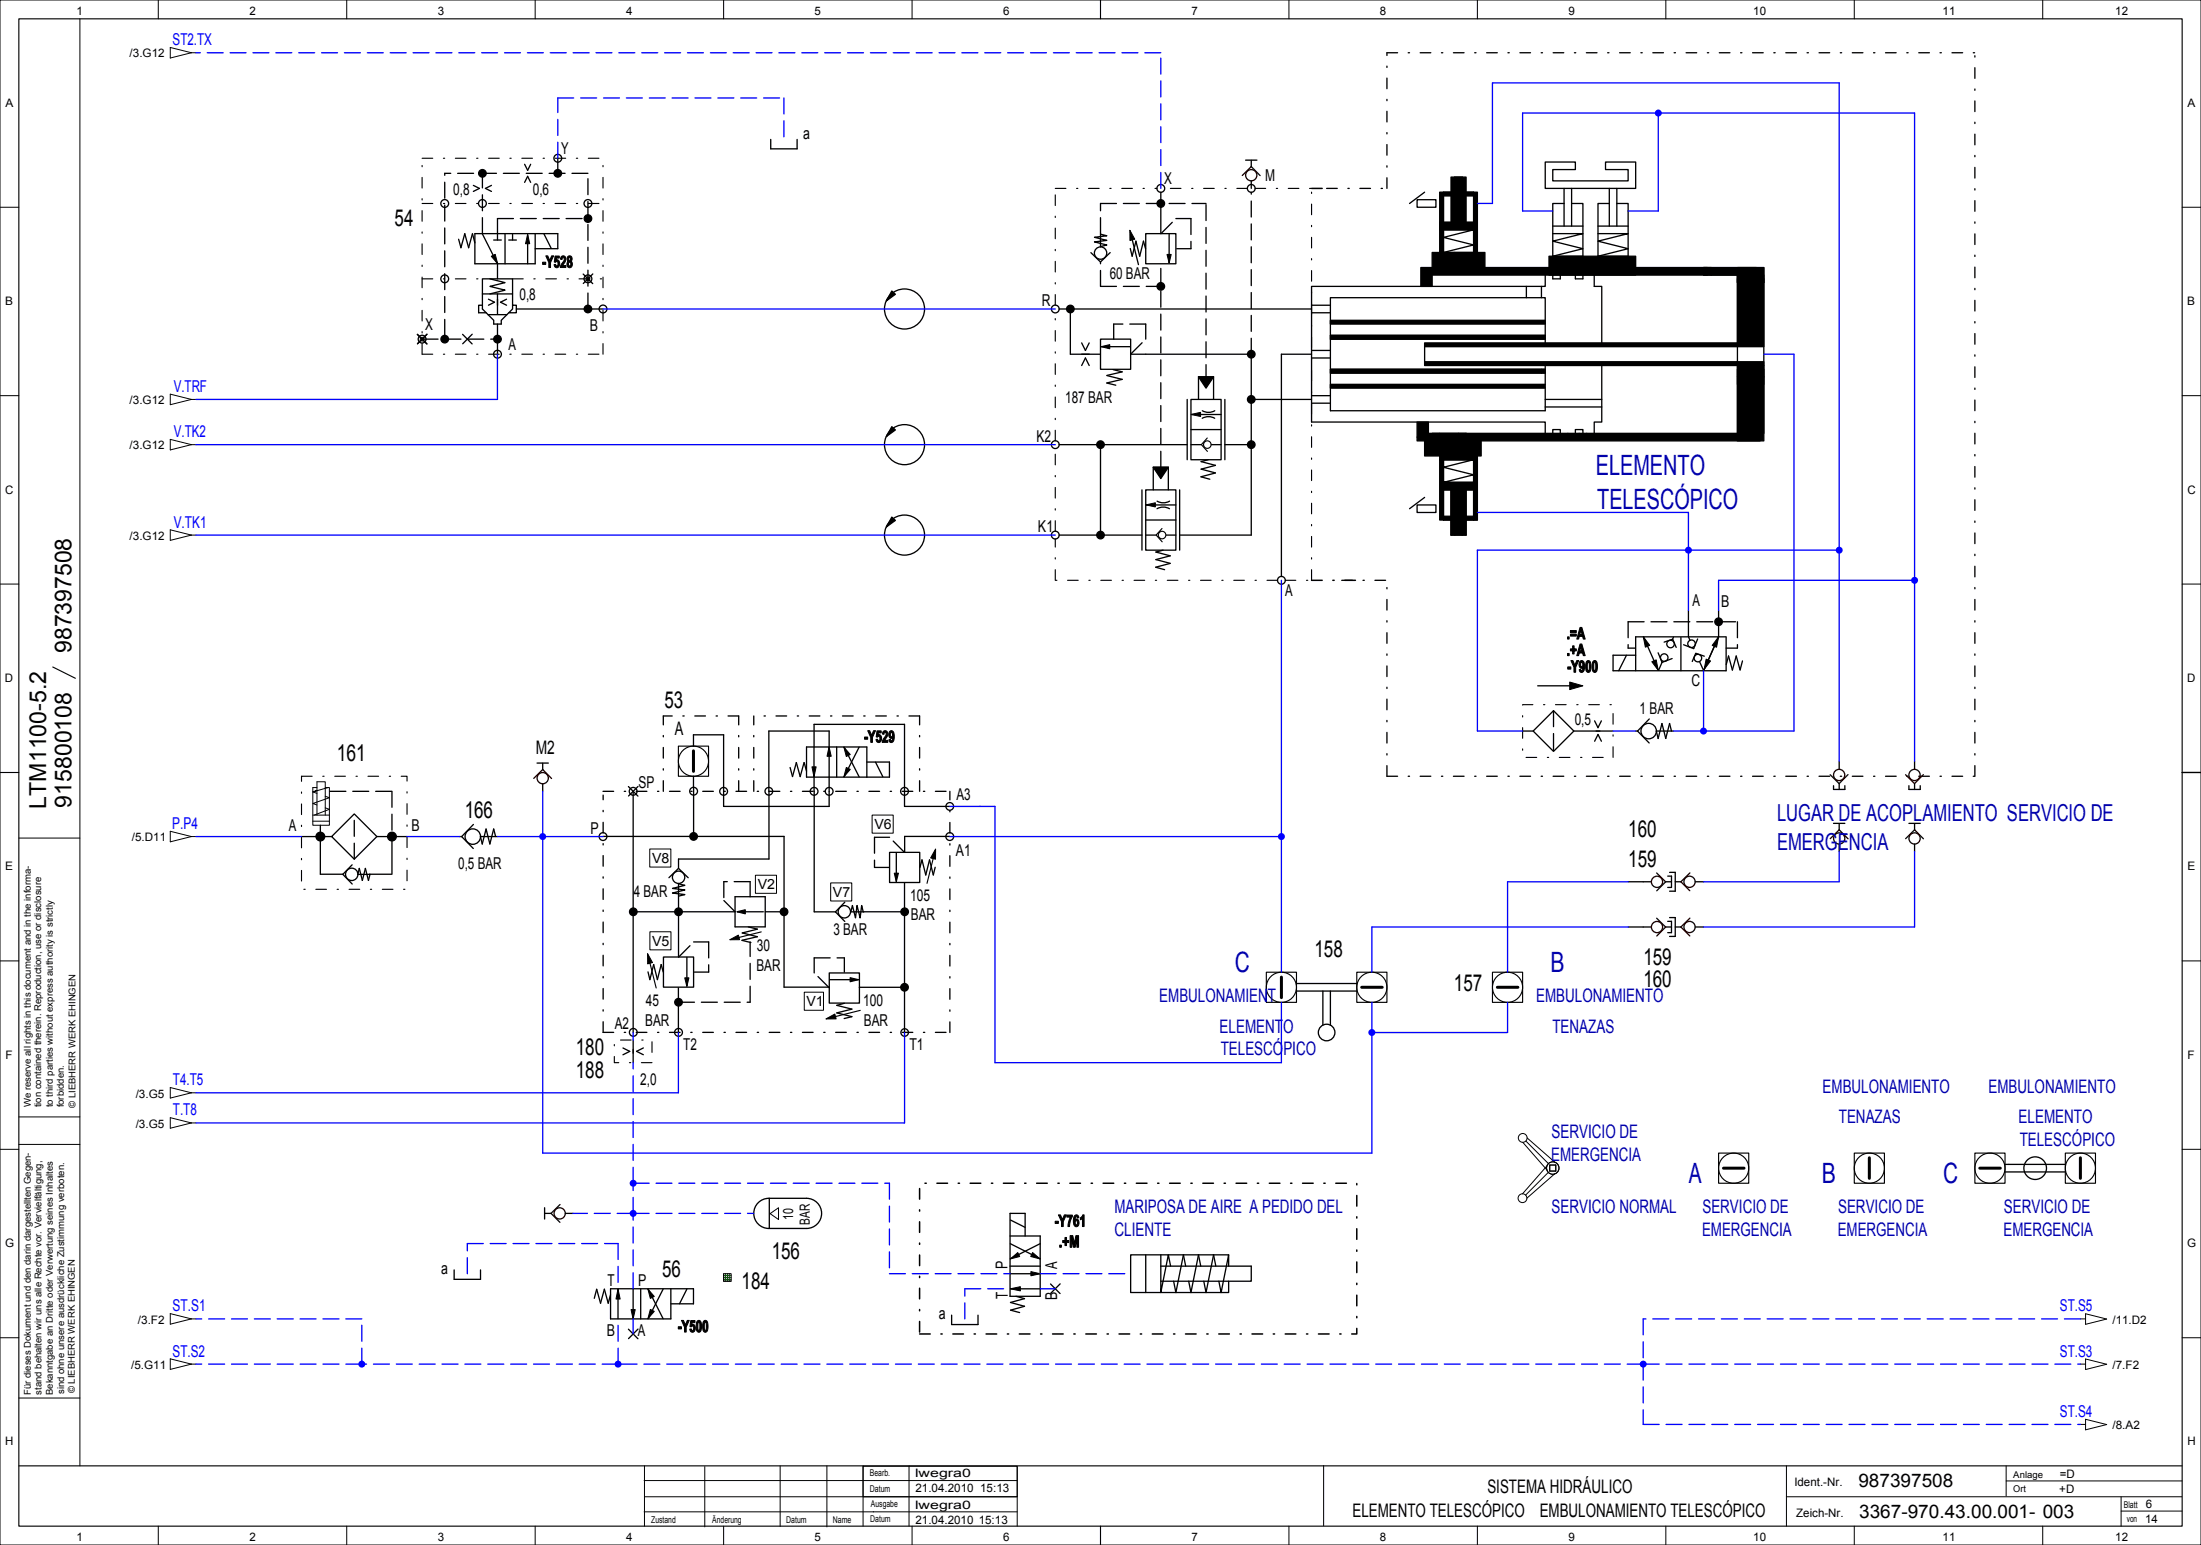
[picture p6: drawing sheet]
<svg xmlns="http://www.w3.org/2000/svg" width="584mm" height="410mm" viewBox="0 0 584 410" stroke-linecap="round" stroke-linejoin="round" font-family="sans-serif">
<g fill="none" stroke="#000" stroke-width=".35" stroke-dasharray="2.8 2.8 .4 2.8">
<path d="M368 14h156M352 50h16M368 50v-36M356 154h12M196 190h-20M244 190h-44M160 210h92M176 210v-20M196 210v-20M200 210v-20M244 210v-20M368 206v-52"/>
<path d="M368 206h156M524 206v-192M160 274h92M160 274v-63M252 274v-64"/>
</g>
<g fill="none" stroke="#000" stroke-width=".35">
<path d="M204.5 37v2.5h7v-2.5M308 51v11M330.5 42.5h3M332 42.5v1.8M332 48v2M376 53h5v2h-5zM378 51l-4 3M383 59h8M386 51h-3v16M386 59v-12h2v12M388 51h3v16h-8M410 43h8v2h-6v3h20v-3h-6v-2h8v7h-24z"/>
<path d="M412 60h8M415 54h-3v14M415 50v10M417 54h3v14h-8M417 50v10M424 60h8M427 54h-3v14M427 50v10M429 54h3v14h-8M429 50v10M289.5 67l2.5 2.5M292 62v3.5"/>
<path d="M292 69.5v.5M292 62.2l1.7 .4-3.3 .4 3.3 .8-3.3 .4 3.3 .8-1.7 .4M294.6 67l-2.6 2.5M299.9 65.9l.5 2.1 1-4 1 4 1-4 .6 2M299.9 61.6l2.2 8.6M304 62h8v8h-8zM310.2 62.1v7.6M383 61h8l-8 2 8 2-8 2M405 76v3M409 76v3M410 73v3h-62v36h62v3M412 62h8l-8 2 8 2-8 2"/>
<path d="M412 73v1h2v-1M418 73v1h2v-1M423 73v3h2v15M424 62h8l-8 2 8 2-8 2M452 73h14M452 71h2M461 71v44M468 71v44M281 82h67M284 82v12h8M287 91l1 2 1-2M287 97l1-2 1 2"/>
<path d="M292 90h8v8h-8zM292.3 92h7.6M293.8 99.7l4 1-4.1 .9 2.4 .6M295.4 98.1l2.3 .6-4 .9M300.2 94h31.8v48h-19M348 94h-8v59M348 95h5M348 93h5M348 83h5M348 81h5M353 99h57M353 98h57"/>
<path d="M353 90h57M353 89h57M378 92v4M410 91v-12h-57v30h57v-6M410 97v5M425 97v15h-2v3M281 118h34M292 118v24M315 106v16M316 106h8v16h-8zM316 114h8M316 118h2.6"/>
<path d="M316.1 110h7.9M318 106v-6h4v6M319 111l1.7-.4 1.6 .4M319 109l1.7 .4 1.6-.4M321.4 118h2.6M325 106v16M325 118h7M332 106h16M348 107h5M348 105h5M376 116l15 1M380 115h9"/>
<path d="M410 106h15M410 108h15M412 115v-1h2v2h2v-1M418 115v-1h2v1M419 115v1h2v-1M303 130v16M304 130h8v16h-8zM304 138h8M304.1 134h7.9M306 130v-6h4v6M307 135l1.7-.4 1.6 .4M307 133l1.7 .4 1.6-.4"/>
<path d="M313 130v16M320.6 122l-1.9 .5 3.8 1-3.8 1 3.8 1M322.5 125.5l-3.8 1 2.3 .7M376 134h5v2h-5zM378 132l-4 3M383 130h8M385 130v12h4v-12M386 130v12M388 138h4M388 130v12M391 128h-8l8-2-8-2 8-2h-8v16h3M391 122v16"/>
<path d="M281 142h22M304 142h2.6M308.6 146l-1.9 .5 3.8 1-3.8 1 3.8 1M309.4 142h2.6M310.5 149.5l-3.8 1 2.3 .7M184 198v-3h8v19h28v-20h-16v16M222 198.2v8M224 198.2l4 7.9M228 198.3l-4 7.9M142.5 202.5h3M144 202.5v1.8M144 208v2"/>
<path d="M168 210.1v63.9M184 206v16M204 210v18h-24v2.5M209.6 203.7l.7 2.3M213.3 202.4l-1 3.7-1-3.7-1 3.7M213.4 202.4l.6 2.2M216 206.1v-13.9h24v21.8h12M216 206.2v3.8M216 210v32h5.7M230 202.2h6v4h-22v-8h16v8M232.3 202.2l1.9 3.9M486.5 218.5h3"/>
<path d="M488 218.5v1.8M506.5 218.5h3M508 218.5v1.8M160 222h48v40h12M180 230.5l-2.5 2.4M180 234.4v19.6M180 230.4l2.6 2.5M180.1 234.5l1.6 .4-3.3 .9 3.3 .4-3.3 .8 3.3 .4-1.6 .4M195 238h8v8h-8zM224.2 239.4l-2.5 2.6M236 226.2h8v8h-8zM237.8 226.3v7.6"/>
<path d="M240 234.2v39.8M248.1 230.1l-.5 2.1-1-4-1 4-1-4-.5 2M252 222h-12v4.2M443 231.5h1.5v5h-1.5M444.5 234h1.5M449.8 234h2.2M488 224v2M508 224v2M168 242h27M171.9 257.9l.5 2.1 1-4 1 4 1-4 .6 2M176 254h8v8h-8zM182.2 254v7.7"/>
<path d="M195.7 242h6.8M198.6 246l2.3 .6-4 1 4 1-4 .9 2.3 .6M203 242h5M220 258.2h8v8h-8zM220.1 260h7.6M221.7 242l2.4 2.5M225.8 241.9l.4-1.6 .8 3.3 .4-3.3 .8 3.3 .4-3.3 .4 1.6M240 242h-14.3M443 243.5h1.5v5h-1.5M444.5 246h1.5M449.8 246h2.2M180 262.1v11.9"/>
<path d="M224 266.2l-2 .6 4 1-4 1 4 1-2 .5M228 262h12M532 311h16M532 309h16M120.5 337v2.5h7v-2.5M144.5 320.5v3M144.5 322h1.8M150 322h2M304 333v10M308 336h24v4h-24M308 333v10l2-10 .6 3M314.6 336l-.6-3-2 10-.6-3"/>
<path d="M318.6 336l-.6-3-2 10-.6-3M322.6 336l-.6-3-2 10-.6-3M323.4 340l.6 3 2-10h-26v10h26v-3M326 333v3M252.5 349v2.5h7v-2.5M278.7 340.7l2.6 2.6M281.3 340.7l-2.5 2.5"/>
<circle cx="308" cy="50" r="1.04"/>
<circle cx="332" cy="50" r="1.04"/>
<circle cx="292" cy="67.2" r="1.64"/>
<circle cx="280" cy="82" r="1.04"/>
<circle cx="280" cy="118" r="1.04"/>
<circle cx="280" cy="142" r="1.04"/>
<circle cx="340" cy="154" r="1.04"/>
<circle cx="168" cy="210" r="1.04"/>
<circle cx="184" cy="210" r="1.04"/>
<circle cx="192" cy="210" r="1.04"/>
<circle cx="204" cy="210" r="1.02"/>
<circle cx="216" cy="210" r="1.04"/>
<circle cx="220" cy="210" r="1.04"/>
<circle cx="240" cy="210" r="1.04"/>
<circle cx="252" cy="214" r="1.02"/>
<circle cx="160" cy="222" r="1.04"/>
<circle cx="180.1" cy="232.8" r="1.64"/>
<circle cx="252" cy="222" r="1.04"/>
<circle cx="224" cy="242" r="1.64"/>
<circle cx="168" cy="274" r="1.04"/>
<circle cx="180" cy="274" r="1.04"/>
<circle cx="240" cy="274" r="1"/>
<circle cx="540" cy="310" r="3"/>
</g>
<path d="M348 50h4M348 154h12M244 314h116v40h-116z" fill="none" stroke="#000" stroke-width=".4" stroke-dasharray="2.8 2.8 .4 2.8"/>
<g fill="none" stroke="#000" stroke-width=".3">
<path d="M292 0v5M5 5h574v400h-574zM320.3 116.2l-1.5 1.8 1.6 1.8M308.3 140.2l-1.5 1.8 1.6 1.8M14 177l6 3M180 198h8v8h-8zM0 205h5M579 205h5M248.1 225.8l-2.1 8.6M171.9 253.5l2.2 8.7M202 247.3l-7.7 1.9M228.3 268.1l-8.7 2.2"/>
<path d="M456 306h8v8h-8zM492 306h8v8h-8zM524 306h8v8h-8zM548 306h8v8h-8zM5 389h574M292 405v5"/>
<circle cx="320.3" cy="118" r="1"/>
<circle cx="308.3" cy="142" r="1"/>
<circle cx="184" cy="202" r="4"/>
<circle cx="460" cy="310" r="4"/>
<circle cx="496" cy="310" r="4"/>
<circle cx="528" cy="310" r="4"/>
<circle cx="552" cy="310" r="4"/>
</g>
<g fill="none" stroke="#000" stroke-width=".27">
<path d="M0 0h584v410h-584zM42 0v5M92 0v5M142 0v5M192 0v5M242 0v5M342 0v5M392 0v5M442 0v5M492 0v5M542 0v5M21.2 5v384"/>
<path d="M45.2 12.6l5.6 1.4-5.6 1.4zM50.6 14h1.4M0 55h5M579 55h5M0 105h5M45.2 104.6l5.6 1.4-5.6 1.4zM45.2 116.6l5.6 1.4-5.6 1.4zM50.6 106h1.4M50.6 118h1.4M579 105h5M0 155h5M45.2 140.6l5.6 1.4-5.6 1.4z"/>
<path d="M50.6 142h1.4M579 155h5M5 222.4h16.2M45.2 220.6l5.6 1.4-5.6 1.4zM50.6 222h1.4M0 255h5M579 255h5M5 296.4h16.2M45.2 288.6l5.6 1.4-5.6 1.4zM45.2 296.6l5.6 1.4-5.6 1.4zM50.6 298h1.4M50.6 290h1.4"/>
<path d="M0 305h5M5 303.7h16.2M404 303.1l6.5 7.4M404.9 302.8l5.9 6M405.2 302l7.4 6.4M410.4 309.4l-6.4 7.4M410.8 311.2l-6 5.9M411.2 309.2h1.6v1.6h-1.6zM412.5 311.5l-7.4 6.5M412.8 309.2v1.6M579 305h5M0 355h5"/>
<path d="M45.2 348.6l5.6 1.4-5.6 1.4zM50.6 350h1.4M552 350h1.4M553.4 348.6l5.6 1.4-5.6 1.4zM579 355h5M5 371h16.2M45.2 360.6l5.6 1.4-5.6 1.4zM50.6 362h1.4M552 362h1.4M552 378h1.4M553.4 360.6l5.6 1.4-5.6 1.4zM553.4 376.6l5.6 1.4-5.6 1.4z"/>
<path d="M170.9 392.9h99M171 397.2h98.9M171 389v16M187 389.2v16M207 389v16.1M219.4 389v16.2M229 389.1h40.9v8.1h-40.9zM229 389v16M241.2 389v16M269.9 389.2v15.8M351.2 388.9v16M474 397.2h104.9"/>
<path d="M474 389v16M532.3 389v8M532.3 393h46.7M562.8 397.2v7.8M42 405v5M92 405v5M142 405v5M170.9 401.2h99M192 405v5M242 405v5M342 405v5M392 405v5"/>
<path d="M442 405v5M492 405v5M542 405v5M562.8 401h16.2"/>
<circle cx="404" cy="318" r="1.17"/>
<circle cx="404" cy="302" r="1.17"/>
<circle cx="412" cy="310" r="1.65"/>
</g>
<path d="M309.7 67.5h1l-.5 2.3zM292.2 92l2.2-.5v1zM237.3 231.7h1.1l-.6 2.3zM181.7 259.5h1.1l-.6 2.2zM195.5 242l2.2-.6v1.1zM225.6 259.4l2.2 .6-2.2 .5z" fill="#000" stroke="#000" stroke-width=".3"/>
<g fill="none" stroke="#000" stroke-width=".35" stroke-dasharray="4.2 1.8">
<path d="M292 54h28M316 58v8M316 58h-4M292 62v-8M292 76v-6M292 76h16M308 62l4-4M312.2 66h3.8M295.5 90v-4M300 93.9l4-3.9M304 86h-8.5M304 86v4"/>
<path d="M332 94v-43M320 101v-47M308 124v-54M192.1 234v5M199 234h-7M199 238v-4M232 222.2v8M232 222.2h4M235.8 230.2h-3.8M240 226.2l-4-4M180.1 254l3.9-4M184.2 258h3.8"/>
<path d="M188 250v8M188 250h-4M195.1 242l-3-3M216 254.2h8M216 254.2v4M224 258v-3.8M180 266h19M199 266v-16M220 262.1l-3.9-3.9"/>
</g>
<g fill="#000" stroke="#000" stroke-width=".35">
<path d="M318 100h4l-2 3zM306 124h4l-2 3z"/>
<path d="M382 51h1v16h-1z" fill-rule="evenodd"/>
<path d="M382 59h9v2h-9z" fill-rule="evenodd"/>
<path d="M383 51h2v1h-2z" fill-rule="evenodd"/>
<path d="M385 47h1v12h-1z" fill-rule="evenodd"/>
<path d="M386 47h2v12h-2z" fill-rule="evenodd"/>
<path d="M388 47h1v12h-1z" fill-rule="evenodd"/>
<path d="M388 51h3v1h-3z" fill-rule="evenodd"/>
<path d="M391 51h1v16h-1z" fill-rule="evenodd"/>
<path d="M377 71h3v5h-3z" fill-rule="evenodd"/>
<path d="M380 71h73v2h-73z" fill-rule="evenodd"/>
<path d="M380 67h6v5h-6z" fill-rule="evenodd"/>
<path d="M386 67h8v4h-8z" fill-rule="evenodd"/>
<path d="M411 68h23v5h-23z" fill-rule="evenodd"/>
<path d="M452 71h2v2h-2z" fill-rule="evenodd"/>
<path d="M454 71h12v2h-12z" fill-rule="evenodd"/>
<path d="M461 71h7v4h-7z" fill-rule="evenodd"/>
<path d="M461 73h7v2h-7z" fill-rule="evenodd"/>
<path d="M461 74h7v18h-7z" fill-rule="evenodd"/>
<path d="M353 98h56v1h-56z" fill-rule="evenodd"/>
<path d="M353 89h57v1h-57z" fill-rule="evenodd"/>
<path d="M353 85h57v1h-57z" fill-rule="evenodd"/>
<path d="M378 91h83v1h-83z" fill-rule="evenodd"/>
<path d="M378 96h83v1h-83z" fill-rule="evenodd"/>
<path d="M409 98h1v1h-1z" fill-rule="evenodd"/>
<path d="M461 97h7v5h-7z" fill-rule="evenodd"/>
<path d="M461 96h7v1h-7z" fill-rule="evenodd"/>
<path d="M461 100h7v17h-7z" fill-rule="evenodd"/>
<path d="M461 98h7v2h-7z" fill-rule="evenodd"/>
<path d="M353 102h57v1h-57z" fill-rule="evenodd"/>
<path d="M376 112h3v5h-3z" fill-rule="evenodd"/>
<path d="M378 116h15v5h-15z" fill-rule="evenodd"/>
<path d="M379 115h3v2h-3z" fill-rule="evenodd"/>
<path d="M382 115h5v2h-5z" fill-rule="evenodd"/>
<path d="M387 115h2v2h-2z" fill-rule="evenodd"/>
<path d="M389 115h78v2h-78z" fill-rule="evenodd"/>
<path d="M382 122h10z" fill-rule="evenodd"/>
<path d="M382 122h1v16h-1z" fill-rule="evenodd"/>
<path d="M382 121h10v1h-10z" fill-rule="evenodd"/>
<path d="M383 128h8v2h-8z" fill-rule="evenodd"/>
<path d="M383 137h2v1h-2z" fill-rule="evenodd"/>
<path d="M385 130h4v12h-4z" fill-rule="evenodd"/>
<path d="M389 137h2v1h-2z" fill-rule="evenodd"/>
<path d="M391 122h1v16h-1z" fill-rule="evenodd"/>
<circle cx="308" cy="54" r="1"/>
<circle cx="308" cy="76" r="1"/>
<circle cx="284" cy="82" r="1"/>
<circle cx="332" cy="94" r="1"/>
<circle cx="292" cy="118" r="1"/>
<circle cx="332" cy="118" r="1"/>
<circle cx="332" cy="106" r="1"/>
<circle cx="292" cy="142" r="1"/>
<circle cx="184" cy="222" r="1"/>
<circle cx="168" cy="242" r="1"/>
<circle cx="180" cy="242" r="1"/>
<circle cx="208" cy="242" r="1"/>
<circle cx="240" cy="242" r="1"/>
<circle cx="180" cy="266" r="1"/>
<circle cx="240" cy="262" r="1"/>
</g>
<path d="M299.8 61.1l1.3 2.4-1.3 .3zM316 110l2.6-.6v1.1zM304 134l2.5-.6v1.1zM223.9 198.3l1.7 1.9-1 .5zM215.4 203.5h1.2l-.6 2.7zM220 198.2l.5 2.5h-1.1zM224.6 203.7l1 .5-1.7 2zM248.2 225.3v2.7l-1.3-.3zM171.8 253.1l1.3 2.3-1.3 .4zM193.6 249.4l2.3-1.2 .3 1.2zM219.1 270.4l2.4-1.3 .4 1.3z" fill="#000" stroke="#000" stroke-width=".27"/>
<path d="M280 50h27M331 50h-22M333 50h15M280 81v-31M280 117v-34M280 141v-22M280 154v-11M339 154h-59M341 154h7M348 154v-104" fill="none" stroke="#000" stroke-width=".3" stroke-dasharray="2.8 2.8 .4 2.8"/>
<g fill="none" stroke="#240000" stroke-width=".35">
<path d="M329.6 46.6l2.4-2.4 2.4 2.4M141.6 206.6l2.4-2.4 2.4 2.4M448.4 231.6l-2.4 2.4 2.4 2.4M485.6 222.6l2.4-2.4 2.4 2.4M505.6 222.6l2.4-2.4 2.4 2.4M446 246l2.4 2.4M448.4 243.6l-2.4 2.4M148.6 319.6l-2.4 2.4 2.4 2.4"/>
<circle cx="332" cy="46.5" r="1.49"/>
<circle cx="144" cy="206.5" r="1.49"/>
<circle cx="448.3" cy="234" r="1.49"/>
<circle cx="488" cy="222.5" r="1.49"/>
<circle cx="508" cy="222.5" r="1.49"/>
<circle cx="448.3" cy="246" r="1.49"/>
<circle cx="148.5" cy="322" r="1.49"/>
</g>
<path d="M184 199.2v5.5M457.3 310h5.5M496 307.2v5.5M525.3 310h5.4M552 307.2v5.5" fill="none" stroke="#000" stroke-width=".8"/>
<g fill="#fff" stroke="#000" stroke-width=".27">
<path d="M172.4 247.3h5.6v4.8h-5.6z" fill-rule="evenodd"/>
<path d="M200.4 232.3h5.6v4.8h-5.6z" fill-rule="evenodd"/>
<path d="M231.4 216.3h5.6v4.8h-5.6z" fill-rule="evenodd"/>
<path d="M213.4 263.3h5.1v4.8h-5.1z" fill-rule="evenodd"/>
<path d="M172.4 225.3h5.6v4.8h-5.6z" fill-rule="evenodd"/>
<path d="M220.4 234.3h5.6v4.8h-5.6z" fill-rule="evenodd"/>
</g>
<path d="M112 54h48M112 42h48M112 74h16M136 74h24M112 94h48M112 94v-52M160 94v-52M404 187h24v14h-24zM80 206h28v30h-28zM163 276h10v6h-10z" fill="none" stroke="#000" stroke-width=".3" stroke-dasharray="2.8 2.8 .4 2.8"/>
<g fill="none" stroke="#000" stroke-width=".35">
<path d="M125.6 49.2l1.6 .8-1.6 .8M130.4 49.2l-1.6 .8 1.6 .8M139.2 48.4l.8-1.6 .8 1.6M139.2 43.6l.8 1.6 .8-1.6M125.4 62l-1.1 3.7-1-3.7-1 3.7-.6-2.2M125.4 62.1l.6 2.3M128 62.1l4 7.9M128 78h8M129.6 79.4l1.6 .8-1.6 .8M130 74l4 1-4 1 4 1-4 1M131 63.7h2M132 62v1.7"/>
<path d="M132 78v5.4M134 62v8M134.4 79.4l-1.6 .8 1.6 .8M135 63.7h2M136 62v1.7M140 62.4v7.6M142 62v8h-16v-8h22v4h-6M144.3 62l1.9 3.9M154.7 72.7l2.6 2.6M157.3 72.7l-2.5 2.5M110.7 88.7l2.6 2.6M113.3 88.7l-2.5 2.5"/>
<path d="M122.7 88.7l2.6 2.6M125.3 88.7l-2.5 2.5M128 81h-1v2h2l2 2v1h2v-1l2-2M129.5 83.5h5M132 86v8M136 81h1v2h-2l1-1v-8h-8v8l1 1M137 82h23M431.6 173.9l-2.1 4.1M436.1 169.1l3.9 8.8M440 173.2l1 2.6 2.7-1M441 175.7l-.9 2.2M441.5 170.4l2.3-.8 .9 2.2"/>
<path d="M444 169.1l-.2 .6M446 169.2v8.8M448 162v7l.4 .9M450.4 169.6l-1 2.5-2.7-1M450.9 175.6l1.1 2.3M452.2 174.1l-2.3-.7-.9 2.1M456 162v7M456 168.9l-4 9.1M458 169.1v8.9h-30v-4.1h6M458 169h-24v9M458 176.3l.6-2.2 1.1 3.7 1-3.7 1 3.7M462.3 175.4l-.6 2.4"/>
<path d="M404 194h2.8M408 182h11.5M412.2 188.6l5.4 5.4-5.4 5.4-5.4-5.4zM417.5 194h10.5M423.1 191.3l.9 1.8 .9-1.8M423.1 196.7l.9-1.8 .9 1.8M434 194h.5M434.5 194l3.1 3.2M437.6 190.8l-3.1 3.2M439.5 194h4.5M441 192l-1 4-.5-2M441 192l1 4 1-4 .5 2"/>
<path d="M85 219v13h6M94 216l6 6-6 6-6-6zM125.6 218.8l-3.1 3.2M166.7 208.7l2.6 2.6M169.3 208.7l-2.5 2.5M486.5 208.5v1h3v-1M488 202v2M488 208v1.5M506.5 208.5v1h3v-1M508 202v2M508 208v1.5M80 222h8"/>
<path d="M93.4 229.5l-2.4 2.5 2.5 2.6M94.9 232l.4-1.5 .8 3.1 .9-3.1 .8 3.1 .4-1.6h-3.2M98 232h5.9M100 222h8M104 222v10M122 222h.5M122.5 222l3.1 3.2M131.5 222l-.5-2-1 4M132 222h-4.5l.5 2 1-4 1 4M432 234h6M442 234h1.5M442.5 232.5h1v3h-1"/>
<path d="M432 246h6M442 246h1.5M442.5 244.5h1v3h-1M165.3 278.1l1.8 .9-1.8 .9M168 276v6M170.7 278.1l-1.8 .9 1.8 .9M344 261h16M344 263h16M351 263v9M353 263v9M201.2 319.2a4 4 0 0 1 2.8-1.2h10a4 4 0 0 1 4 4 4 4 0 0 1-4 4h-10a4 4 0 0 1-3.7-2.5 4 4 0 0 1 .9-4.3zM204.1 318v8"/>
<path d="M268 328h8v16h-8v-22h4v6M268 336h8M268.1 330l7.9 4M268.1 338h7.8M268.1 323.8l3.9 1.9M276 330l-7.9 4M162 343.6l-.6 2.2-1-3.7-1.1 3.7-1-3.7-.6 2.4M164 342.2v7.7M166.7 352.7l2.6 2.6M168 342.1v7.8M169.3 352.7l-2.5 2.5M170 342v8"/>
<path d="M172 342.1l4 7.9M176 342.1l-4 7.9M178 342v8h-16v-8h22v4h-6M182.2 342.1l-1.9 3.9M268.2 347.7l2.3 .6M268.2 342h7.8M269.6 344l2.2 .6-3.7 1 3.7 1.1-3.7 1"/>
<circle cx="118" cy="54" r="1.04"/>
<circle cx="128" cy="54" r="1.04"/>
<circle cx="148" cy="42" r="1.04"/>
<circle cx="156" cy="54" r="1.04"/>
<circle cx="118" cy="74" r="1.04"/>
<circle cx="156" cy="74" r="1.04"/>
<circle cx="112" cy="90" r="1.04"/>
<circle cx="132" cy="94" r="1.04"/>
<circle cx="160" cy="82" r="1.04"/>
<circle cx="240" cy="82" r="5.3"/>
<circle cx="240" cy="118" r="5.3"/>
<circle cx="240" cy="142" r="5.3"/>
<circle cx="441.6" cy="174.5" r="1"/>
<circle cx="443.2" cy="170.9" r="1"/>
<circle cx="448.8" cy="170.8" r="1"/>
<circle cx="450.5" cy="174.6" r="1"/>
<circle cx="437.4" cy="194" r="2.05"/>
<circle cx="93.3" cy="232" r="1.64"/>
<circle cx="125.4" cy="222" r="2.05"/>
<circle cx="352" cy="274" r="2.2"/>
</g>
<g fill="none" stroke="#000" stroke-width=".35" stroke-dasharray="4.2 1.8">
<path d="M132 58h24M148 46v-4M156 46h-38M128 62v-16M132 74v-4M132 62v-4M112 90h20M118 89v-43M156 82v-36M432 165h29M432 172h1.8M432 165v7"/>
<path d="M461 172h-3M461 165v7M412.2 188.6v10.8M87.5 210h16.5M104 210v12M94 228v-12"/>
</g>
<g fill="#000" stroke="#000" stroke-width=".35">
<path d="M236.6 77.2l1 .9-2.4 1.8z" fill-rule="evenodd"/>
<path d="M236.6 113.2l1 .9-2.4 1.8z" fill-rule="evenodd"/>
<path d="M236.6 137.2l1 .9-2.4 1.8z" fill-rule="evenodd"/>
<circle cx="128" cy="46" r="1"/>
<circle cx="148" cy="46" r="1"/>
<circle cx="156" cy="58" r="1"/>
<circle cx="118" cy="90" r="1"/>
<circle cx="132" cy="90" r="1"/>
<circle cx="156" cy="82" r="1"/>
<circle cx="456" cy="165" r="1"/>
<circle cx="85" cy="222" r="1.15"/>
<circle cx="104" cy="222" r="1.15"/>
</g>
<g fill="none" stroke="#000" stroke-width=".27">
<path d="M83 216.3h4.4M83 217.9h4.4M83 210.2l1.1 .3M84.1 216.3v-8.8h2.2v8.8M84.1 209h-1.1v10h4.4v-10h-1.1M86.3 211.3l1.1 .4-4.4 1.5 1.1 .4M86.3 214.4l1.1 .4-4 1.5M87 209l-4 1.2 1.1-.4M192 338h2v2h-2zM204.3 322.1l2.3-1.6v3.1z"/>
<circle cx="156" cy="74" r=".5"/>
<circle cx="112" cy="90" r=".5"/>
</g>
<g fill="none" stroke="#000" stroke-width=".3">
<path d="M336 258h8v8h-8zM360 258h8v8h-8zM396 258h8v8h-8z"/>
<circle cx="340" cy="262" r="4"/>
<circle cx="364" cy="262" r="4"/>
<circle cx="400" cy="262" r="4"/>
</g>
<path d="M340 259.3v5.4M361.3 262h5.5M397.3 262h5.4" fill="none" stroke="#000" stroke-width=".8"/>
<g fill="none" stroke="#240000" stroke-width=".35">
<path d="M490.3 205.6l-2.3 2.3-2.4-2.3M510.3 205.6l-2.3 2.3-2.4-2.3M439.6 231.7l2.3 2.3-2.3 2.4M439.6 243.7l2.3 2.3-2.3 2.4"/>
<circle cx="488" cy="205.7" r="1.49"/>
<circle cx="508" cy="205.7" r="1.49"/>
<circle cx="439.7" cy="234" r="1.49"/>
<circle cx="439.7" cy="246" r="1.49"/>
</g>
<g fill="#000" stroke="#000" stroke-width=".27">
<path d="M130.4 68l1-.5 .7 2.5zM140 62.2l.5 2.5h-1.1zM436 169l1.7 2.3-1.1 .4zM438.3 175.6l1.1-.5 .6 2.8zM452.7 174.9l1.2 .5-1.7 2.3zM456 169l-.5 2.8-1.2-.5zM416.5 181l3.5 1-3.5 1zM268.1 334.1l2-1.7 .5 1zM273.5 337.4l2.5 .6-2.5 .6zM274 332.4l2 1.7-2.5-.7zM164 342.1l.5 2.6h-1.1zM167.4 347.5h1.1l-.5 2.5z"/>
<path d="M171.9 342.1l1.7 2-1 .5zM172.6 347.5l1 .5-1.7 2zM268.1 342l2.6-.6v1.2z"/>
</g>
<path d="M192 339.5h2M192 339h2M192 338.5h2M192 338v2h2M192.5 338v2M193 338v2M193.5 338v2" fill="none" stroke="#004800" stroke-width=".27"/>
<g fill="#00f">
<circle cx="448" cy="146" r=".93"/>
<circle cx="488" cy="146" r=".93"/>
<circle cx="508" cy="154" r=".93"/>
<circle cx="440" cy="30" r=".93"/>
<circle cx="452" cy="194" r=".93"/>
<circle cx="144" cy="222" r=".93"/>
<circle cx="364" cy="274" r=".93"/>
<circle cx="168" cy="322" r=".93"/>
<circle cx="168" cy="314" r=".93"/>
<circle cx="436" cy="362" r=".93"/>
<circle cx="164" cy="362" r=".93"/>
<circle cx="96" cy="362" r=".93"/>
<circle cx="340" cy="222" r=".93"/>
</g>
<g fill="none" stroke="#00f" stroke-width=".35">
<path d="M440 30v26h-8M392 54h4v-32h92v180M412 56h-8v-26h104v172M132 94v12h-80M160 82h120M468 94h8v100h-32M52 118h228M392 136h56v26M52 142h228M340 154v104M488 146h-96v48h12M508 154h-52v8"/>
<path d="M452 178v16M428 194h6M144 210v96h220v-40M252 214h12v68h76v-16M260 214h.1M52 222h28M108 222h14M132 222h28M252 222h88M432 234h-32v24M488 226v8h-36M508 226v20h-56"/>
<path d="M432 246h-68v12M180 274v16h-128M240 274v24h-188M400 266v8h-36"/>
</g>
<g fill="none" stroke="#00f" stroke-width=".35" stroke-dasharray="4.2 1.8">
<path d="M308 14h-256M148 26h60M208 26v12M148 42v-16M308 50v-36M168 274v2M168 314v-32M168 314h68M236 314v24M124 338v-8M124 330h40M164 330v12"/>
<path d="M168 322h-16M168 322v-8M168 322h32M236 338h32M276 338h24M96 350h-44M168 342v-20M168 350v4M256 350v-8M256 342h12M280 342h-4M436 350v12"/>
<path d="M552 350h-116M96 362v-12M96 362h-44M164 362v-12M164 362h-68M436 362h116M436 362v16M436 378h116M436 362h-272"/>
</g>
<g font-size="7.4" fill="#00a">
<text x="423.4" y="126">ELEMENTO</text>
<text x="423.8" y="135">TELESCÓPICO</text>
<text x="327.6" y="258">C</text>
<text x="411.4" y="258">B</text>
<text x="448.1" y="314">A</text>
<text x="483.4" y="314">B</text>
<text x="515.6" y="314">C</text>
</g>
<g font-size="6.2">
<text x="104.7" y="59.9">54</text>
<text x="19" y="173.3" transform="rotate(-90 19 173.3)">987397508</text>
<text x="176.3" y="188">53</text>
<text x="89.3" y="202">161</text>
<text x="12.2" y="214.6" transform="rotate(-90 12.2 214.6)">LTM1100-5.2</text>
<text x="19" y="214.3" transform="rotate(-90 19 214.3)">915800108</text>
<text x="123.3" y="217">166</text>
<text x="432" y="222">160</text>
<text x="432" y="230">159</text>
<text x="348.8" y="254">158</text>
<text x="436" y="256">159</text>
<text x="385.8" y="263">157</text>
<text x="436" y="262">160</text>
<text x="152.8" y="280">180</text>
<text x="152.8" y="286">188</text>
<text x="204.8" y="334">156</text>
<text x="175.7" y="339">56</text>
<text x="196.8" y="342">184</text>
</g>
<g font-size="6.2" fill="#00a">
<text x="471.5" y="218">LUGAR DE ACOPLAMIENTO SERVICIO DE</text>
<text x="471.5" y="225.5">EMERGENCIA</text>
</g>
<g font-size="5">
<text x="179.1" y="195">A</text>
<text x="142.1" y="200">M2</text>
<text x="493.1" y="394.7">987397508</text>
<text x="394.6" y="396.2">SISTEMA HIDRÁULICO</text>
<text x="358.8" y="402.6">ELEMENTO TELESCÓPICO</text>
<text x="408.5" y="402.6">EMBULONAMIENTO TELESCÓPICO</text>
<text x="493.3" y="402.8">3367-970.43.00.001- 003</text>
</g>
<g font-size="5" fill="#00a">
<text x="307.6" y="266">EMBULONAMIENT</text>
<text x="407.6" y="266">EMBULONAMIENTO</text>
<text x="323.6" y="274">ELEMENTO</text>
<text x="411.9" y="274">TENAZAS</text>
<text x="323.9" y="280">TELESCÓPICO</text>
<text x="483.6" y="290">EMBULONAMIENTO</text>
<text x="527.6" y="290">EMBULONAMIENTO</text>
<text x="487.9" y="298">TENAZAS</text>
<text x="535.6" y="298">ELEMENTO</text>
<text x="411.7" y="302">SERVICIO DE</text>
<text x="535.9" y="304">TELESCÓPICO</text>
<text x="411.6" y="308">EMERGENCIA</text>
<text x="295.7" y="322">MARIPOSA DE AIRE A PEDIDO DEL</text>
<text x="411.7" y="322">SERVICIO NORMAL</text>
<text x="451.7" y="322">SERVICIO DE</text>
<text x="487.7" y="322">SERVICIO DE</text>
<text x="531.7" y="322">SERVICIO DE</text>
<text x="295.7" y="328">CLIENTE</text>
<text x="451.6" y="328">EMERGENCIA</text>
<text x="487.6" y="328">EMERGENCIA</text>
<text x="531.6" y="328">EMERGENCIA</text>
</g>
<g font-size="4.3" fill="#00f">
<text x="45.8" y="12">ST2.TX</text>
<text x="46.1" y="104">V.TRF</text>
<text x="46.1" y="116">V.TK2</text>
<text x="46.1" y="140">V.TK1</text>
<text x="45.7" y="220">P.P4</text>
<text x="45.9" y="288">T4.T5</text>
<text x="45.9" y="296">T.T8</text>
<text x="45.8" y="348">ST.S1</text>
<text x="546.6" y="348">ST.S5</text>
<text x="45.8" y="360">ST.S2</text>
<text x="546.6" y="360">ST.S3</text>
<text x="546.6" y="376">ST.S4</text>
</g>
<g font-size="4.3">
<text x="148.9" y="40.8">Y</text>
<text x="213.1" y="37">a</text>
<text x="335.7" y="48">M</text>
<text x="120.2" y="51.7">0,8</text>
<text x="141.4" y="51.8">0,6</text>
<text x="308.9" y="48.8">X</text>
<text x="143.8" y="71">-Y528</text>
<text x="294.5" y="74">60 BAR</text>
<text x="137.8" y="79.5">0,8</text>
<text x="276.5" y="81.3">R</text>
<text x="112.8" y="87.7">X</text>
<text x="156.5" y="87.8">B</text>
<text x="134.9" y="93">A</text>
<text x="282.6" y="107">187 BAR</text>
<text x="275" y="117.3">K2</text>
<text x="275.4" y="141.3">K1</text>
<text x="341" y="158.2">A</text>
<text x="449" y="160.9">A</text>
<text x="456.7" y="161">B</text>
<text x="415.7" y="169.6">.=A</text>
<text x="415.7" y="174">.+A</text>
<text x="415.8" y="178.4">-Y900</text>
<text x="448.8" y="182.2">C</text>
<text x="435.1" y="189.5">1 BAR</text>
<text x="229.2" y="197">-Y529</text>
<text x="417.8" y="192.5">0,5</text>
<text x="169.4" y="209">SP</text>
<text x="253.8" y="212.4">A3</text>
<text x="76.6" y="220.5">A</text>
<text x="109.2" y="220.5">B</text>
<text x="156.7" y="221.3">P</text>
<text x="253.6" y="227.1">A1</text>
<text x="121.6" y="230.5">0,5 BAR</text>
<text x="168.2" y="238">4 BAR</text>
<text x="241.5" y="239">105</text>
<text x="241.7" y="244.2">BAR</text>
<text x="221.1" y="248">3 BAR</text>
<text x="200.7" y="257.7">BAR</text>
<text x="200.8" y="252.5">30</text>
<text x="171.4" y="267">45</text>
<text x="229" y="267">100</text>
<text x="163.1" y="273">A2</text>
<text x="171.2" y="272.2">BAR</text>
<text x="229.2" y="272.2">BAR</text>
<text x="181.3" y="278.7">T2</text>
<text x="241.3" y="278.7">T1</text>
<text x="169.9" y="288">2,0</text>
<text x="279.8" y="325.5">-Y761</text>
<text x="280.9" y="331">.+M</text>
<text x="117.1" y="338">a</text>
<text x="161.2" y="341.4">T</text>
<text x="169.4" y="341.4">P</text>
<text x="267.4" y="336.6" transform="rotate(-90 267.4 336.6)">P</text>
<text x="280.5" y="336.7" transform="rotate(-90 280.5 336.7)">A</text>
<text x="267.4" y="344.8" transform="rotate(-90 267.4 344.8)">T</text>
<text x="280.5" y="345" transform="rotate(-90 280.5 345)">B</text>
<text x="179.8" y="353.5">-Y500</text>
<text x="249.1" y="350">a</text>
<text x="161" y="354.5">B</text>
<text x="169.3" y="354.5">A</text>
</g>
<g font-size="3.7">
<text x="232" y="220">V6</text>
<text x="173" y="229">V8</text>
<text x="201" y="236">V2</text>
<text x="221" y="238">V7</text>
<text x="173" y="251">V5</text>
<text x="214" y="267">V1</text>
<text x="210.4" y="323.8" transform="rotate(-90 210.4 323.8)">10</text>
<text x="214.9" y="325" transform="rotate(-90 214.9 325)">BAR</text>
</g>
<g font-size="3.1">
<text x="20.3" y="4">1</text>
<text x="66.2" y="4">2</text>
<text x="116.2" y="4">3</text>
<text x="166.2" y="4">4</text>
<text x="216.2" y="4">5</text>
<text x="266.1" y="4">6</text>
<text x="316.1" y="4">7</text>
<text x="366.2" y="4">8</text>
<text x="416.2" y="4">9</text>
<text x="465.2" y="4">10</text>
<text x="515.4" y="4">11</text>
<text x="561.3" y="4">12</text>
<text x="34.4" y="15.2">/3.G12</text>
<text x="1.4" y="28.5">A</text>
<text x="580.5" y="28.5">A</text>
<text x="1.4" y="81">B</text>
<text x="580.3" y="81">B</text>
<text x="34.4" y="107.2">/3.G12</text>
<text x="34.4" y="119.2">/3.G12</text>
<text x="1.4" y="131">C</text>
<text x="580.4" y="131">C</text>
<text x="34.4" y="143.2">/3.G12</text>
<text x="1.3" y="181">D</text>
<text x="580.3" y="181">D</text>
<text x="35" y="223.2">/5.D11</text>
<text x="1.4" y="231">E</text>
<text x="580.4" y="231">E</text>
<text x="1.4" y="281">F</text>
<text x="580.5" y="281">F</text>
<text x="36" y="291.2">/3.G5</text>
<text x="36" y="299.2">/3.G5</text>
<text x="1.4" y="331">G</text>
<text x="580.3" y="331">G</text>
<text x="36.6" y="351.2">/3.F2</text>
<text x="560.5" y="351.2">/11.D2</text>
<text x="34.8" y="363.2">/5.G11</text>
<text x="560.5" y="363.2">/7.F2</text>
<text x="1.4" y="383.5">H</text>
<text x="560.5" y="379.2">/8.A2</text>
<text x="580.4" y="383.5">H</text>
<text x="242.8" y="392">lwegra0</text>
<text x="242.9" y="396">21.04.2010 15:13</text>
<text x="476.1" y="394.3">Ident.-Nr.</text>
<text x="546.5" y="392.3">=D</text>
<text x="242.8" y="400.5">lwegra0</text>
<text x="546.4" y="396.2">+D</text>
<text x="569.4" y="400.2">6</text>
<text x="242.9" y="404.5">21.04.2010</text>
<text x="259.7" y="404.5">15:13</text>
<text x="476.6" y="402.5">Zeich-Nr.</text>
<text x="569.2" y="404.1">14</text>
<text x="20.3" y="409">1</text>
<text x="66.2" y="409">2</text>
<text x="116.2" y="409">3</text>
<text x="166.2" y="409">4</text>
<text x="216.2" y="409">5</text>
<text x="266.1" y="409">6</text>
<text x="316.1" y="409">7</text>
<text x="366.2" y="409">8</text>
<text x="416.2" y="409">9</text>
<text x="465.2" y="409">10</text>
<text x="515.4" y="409">11</text>
<text x="561.3" y="409">12</text>
</g>
<g font-size="2.5">
<text x="8.2" y="293.9" transform="rotate(-90 8.2 293.9)">We reserve all rights in this document and in the informa-</text>
<text x="10.9" y="293.9" transform="rotate(-90 10.9 293.9)">tion contained therein. Reproduction, use or disclosure</text>
<text x="14" y="293.9" transform="rotate(-90 14 293.9)">to third parties without express authority is strictly</text>
<text x="16.9" y="293.9" transform="rotate(-90 16.9 293.9)">forbidden.</text>
<text x="20" y="294" transform="rotate(-90 20 294)">© LIEBHERR WERK EHINGEN</text>
<text x="8.2" y="370.2" transform="rotate(-90 8.2 370.2)">Für dieses Dokument und den darin dargestellten Gegen-</text>
<text x="11" y="370.1" transform="rotate(-90 11 370.1)">stand behalten wir uns alle Rechte vor. Vervielfältigung,</text>
<text x="14" y="370.2" transform="rotate(-90 14 370.2)">Bekanntgabe an Dritte oder Verwertung seines Inhaltes</text>
<text x="17" y="370" transform="rotate(-90 17 370)">sind ohne unsere ausdrückliche Zustimmung verboten.</text>
<text x="19.9" y="369.7" transform="rotate(-90 19.9 369.7)">© LIEBHERR WERK EHINGEN</text>
<text x="230.8" y="391.8">Bearb.</text>
<text x="230.8" y="395.9">Datum</text>
<text x="534.2" y="392.1">Anlage</text>
<text x="534.2" y="396">Ort</text>
<text x="231.1" y="400">Ausgabe</text>
<text x="563.5" y="400.1">Blatt</text>
<text x="172.8" y="404.2">Zustand</text>
<text x="189" y="404.2">Änderung</text>
<text x="208.6" y="404.2">Datum</text>
<text x="221" y="404.2">Name</text>
<text x="230.9" y="403.9">Datum</text>
<text x="564.3" y="403.8">von</text>
</g>
</svg>
